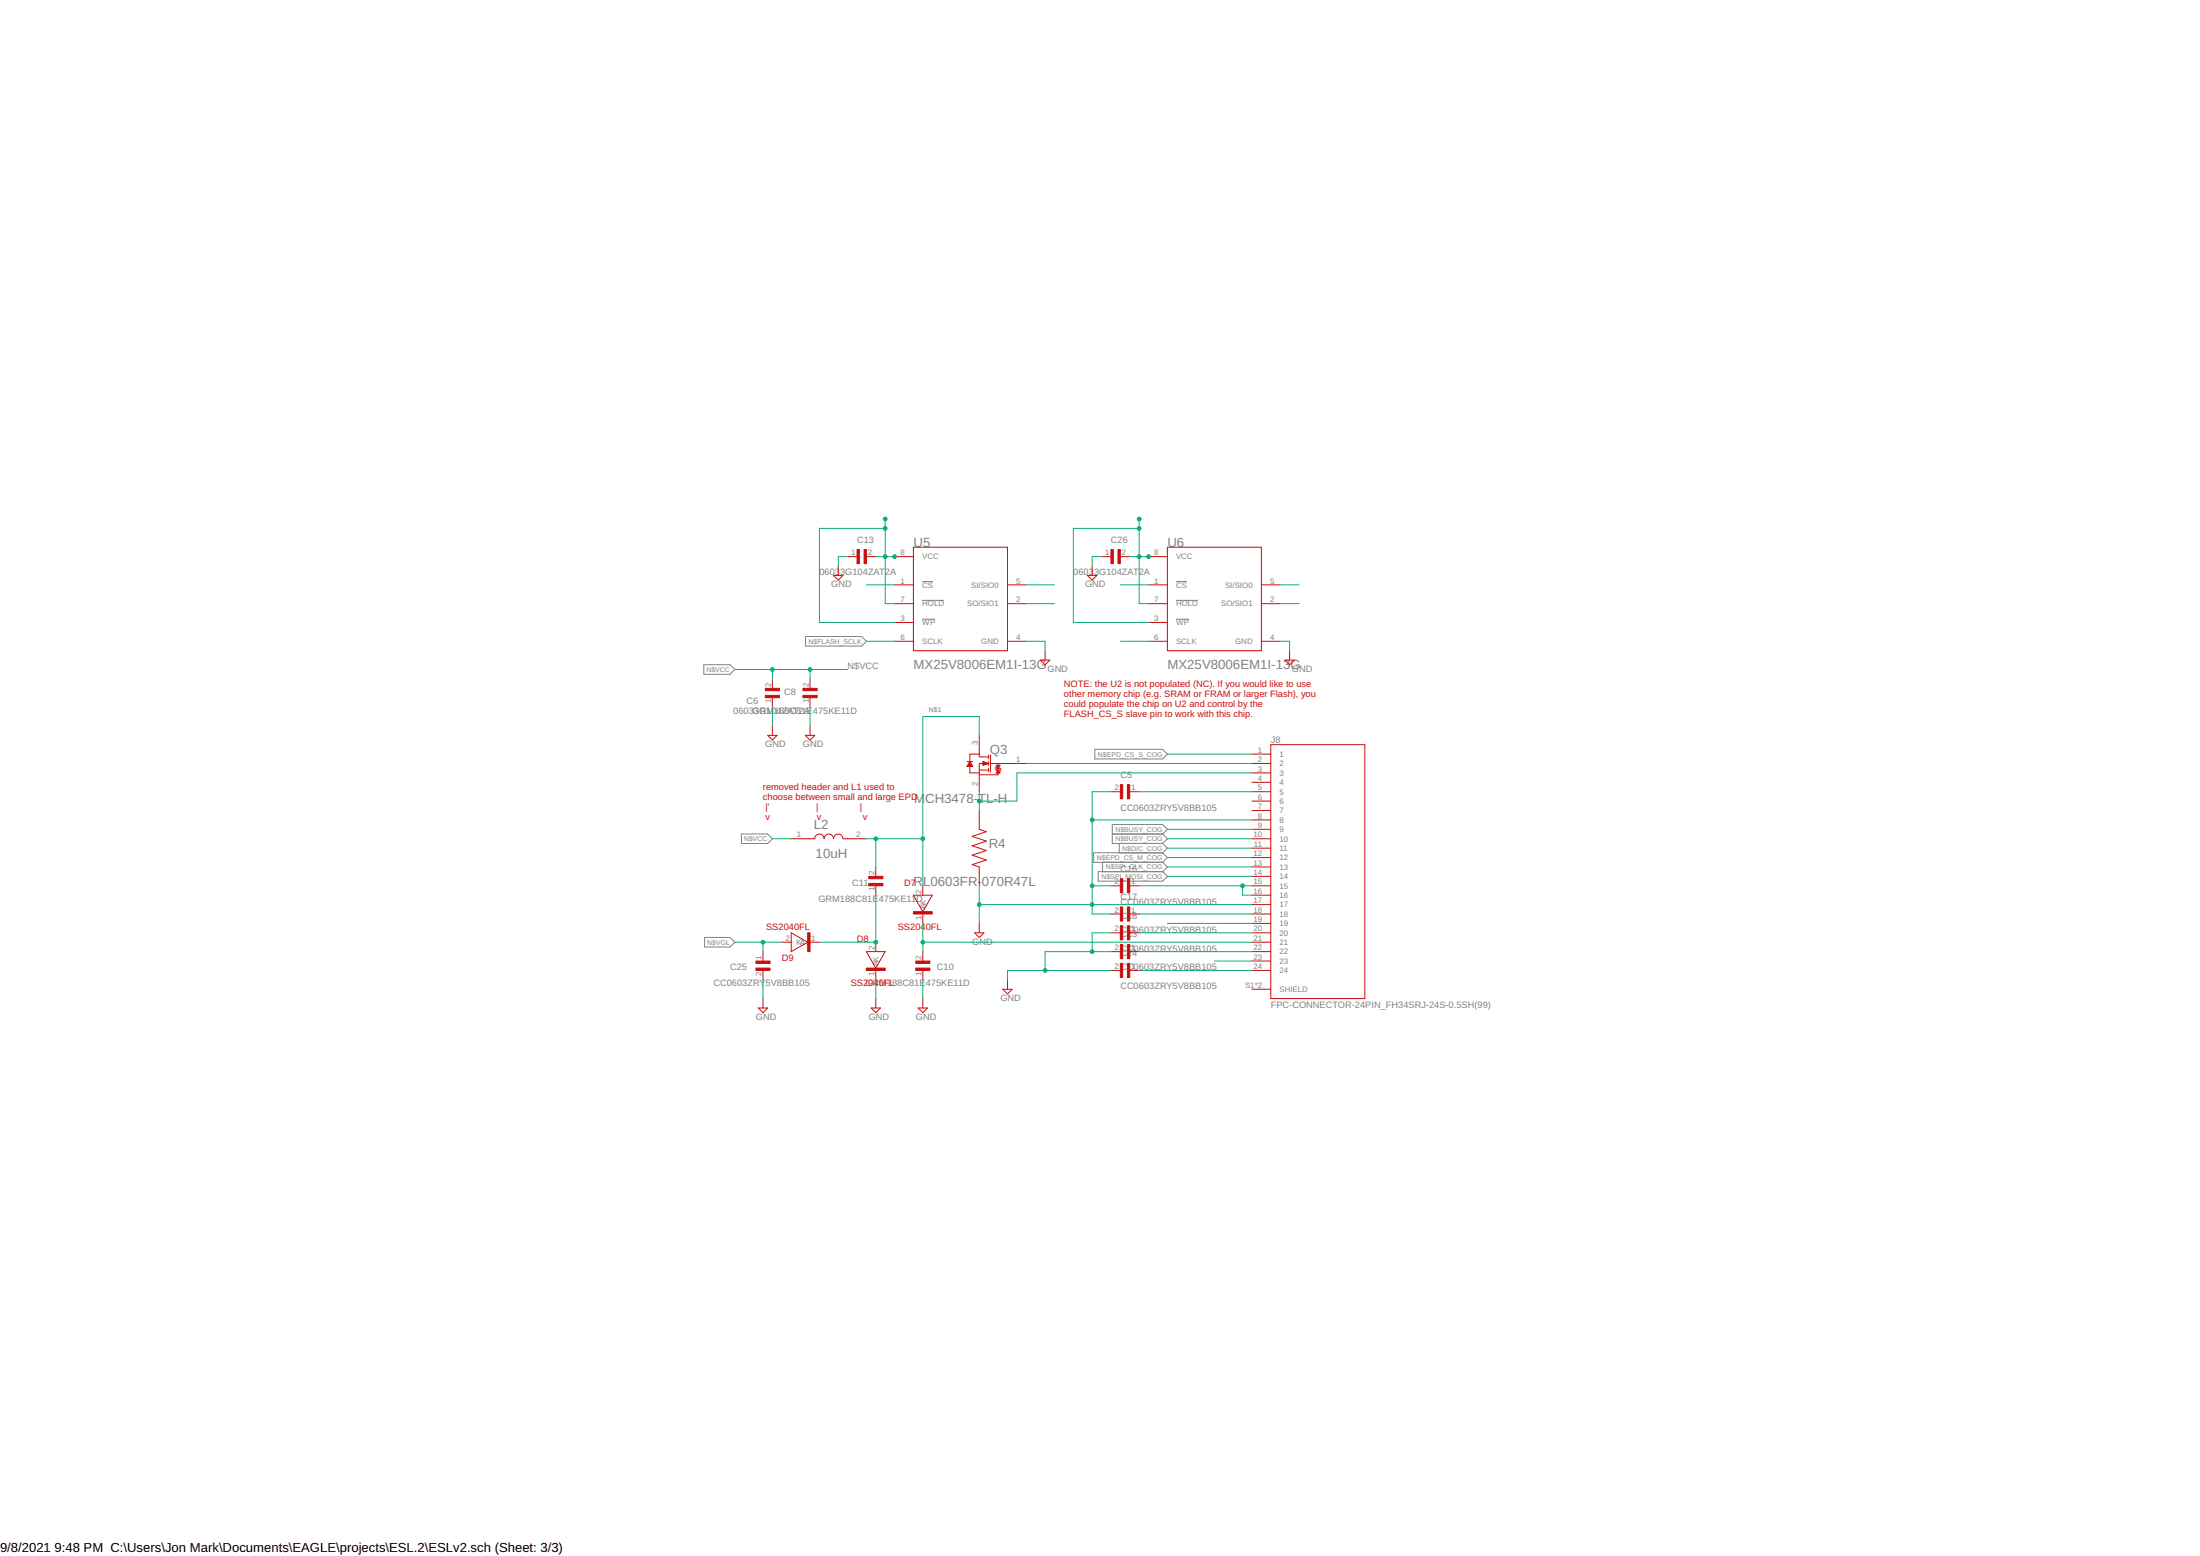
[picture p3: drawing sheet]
<svg xmlns="http://www.w3.org/2000/svg" width="594mm" height="420mm" viewBox="0 0 594 420" stroke-linecap="round" stroke-linejoin="round" font-family="sans-serif">
<g fill="none" stroke="#808080" stroke-width=".27">
<path d="M249 157h3M317.6 157h2.9M190.1 179.5h7l1.3 1.3-1.3 1.3h-7zM217.5 171.9h15.2l1.3 1.3-1.3 1.3h-15.2zM249 162.1h6M249 167.2h3.6M317.6 162.1h5.9M317.6 167.2h3.5M295.6 202.3h18.3l1.3 1.3-1.3 1.3h-18.3zM200.2 225.2h7.1l1.3 1.3-1.3 1.3h-7.1zM295.3 230.3h18.6l1.3 1.3-1.3 1.3h-18.6zM296.6 235.4h17.3l1.3 1.2-1.3 1.3h-17.3z"/>
<path d="M297.7 232.8v2.6h16.2l1.3-1.3-1.3-1.3M300.4 222.7h13.5l1.3 1.2-1.3 1.3 1.3 1.3-1.3 1.3h-13.5zM300.4 225.2h13.5M302.2 227.7h11.7l1.3 1.3-1.3 1.3h-11.7zM190.3 253.1h6.8l1.3 1.3-1.3 1.3h-6.8z"/>
</g>
<g fill="#c90d0c" stroke="#c90d0c" stroke-width=".27">
<path d="M302.5 211.9h.7v3.8h-.7z"/>
<path d="M304.4 211.9h.7v3.8h-.7z"/>
<path d="M206.7 187.8h3.8v.6h-3.8z"/>
<path d="M206.7 185.9h3.8v.6h-3.8z"/>
<path d="M246.7 246.2h5v.6h-5z"/>
<path d="M216.8 187.8h3.8v.6h-3.8z"/>
<path d="M216.8 185.9h3.8v.6h-3.8z"/>
<path d="M247.3 261.4h3.8v.6h-3.8z"/>
<path d="M247.3 259.5h3.8v.6h-3.8z"/>
<path d="M234.6 238.5h3.8v.7h-3.8z"/>
<path d="M234.6 236.6h3.8v.7h-3.8z"/>
<path d="M231.4 148.4h.7v3.8h-.7z"/>
<path d="M233.3 148.4h.7v3.8h-.7z"/>
<path d="M302.5 237.3h.7v3.8h-.7z"/>
<path d="M304.4 237.3h.7v3.8h-.7z"/>
<path d="M302.5 244.9h.7v3.8h-.7z"/>
<path d="M304.4 244.9h.7v3.8h-.7z"/>
<path d="M302.5 250h.7v3.8h-.7z"/>
<path d="M304.4 250h.7v3.8h-.7z"/>
<path d="M302.5 255.1h.7v3.8h-.7z"/>
<path d="M304.4 255.1h.7v3.8h-.7z"/>
<path d="M302.5 260.1h.7v3.8h-.7z"/>
<path d="M304.4 260.1h.7v3.8h-.7z"/>
<path d="M204.1 261.4h3.8v.6h-3.8z"/>
<path d="M204.1 259.5h3.8v.6h-3.8z"/>
<path d="M234 261.4h5v.6h-5z"/>
<path d="M218.1 251.9h.6v5.1h-.6z"/>
<path d="M300 148.4h.6v3.8h-.6z"/>
<path d="M301.9 148.4h.6v3.8h-.6z"/>
</g>
<g fill="none" stroke="#c90d0c" stroke-width=".27">
<path d="M225.1 155.4h2.5l-1.2 1.3zM226.4 152.8v2.6M228.9 150.3h2.5M234 150.3h2.5M241.6 157.9h5.1M241.6 150.3h5.1M246.7 147.8h25.4v27.9h-25.4zM277.1 157.9h-5M293.6 155.4h2.6l-1.3 1.3zM294.9 152.8v2.6M297.5 150.3h2.5M302.5 150.3h2.6"/>
<path d="M310.2 157.9h5.1M310.2 150.3h5.1M315.2 147.8h25.4v27.9h-25.4zM345.7 157.9h-5.1M241.6 163h5.1M241.6 168.1h5.1M241.6 173.2h5.1M246.7 163h.1M246.7 168.1h.1M246.7 173.2h.1M272.1 173.2h.1M272.1 163h.1"/>
<path d="M272.1 163h5M272.1 173.2h5M280.9 178.2h2.6l-1.3 1.3zM282.2 175.7v2.5M310.2 163h5M310.2 168.1h5M310.2 173.2h5M315.2 163h.1M315.2 168.1h.1M315.2 173.2h.1M345.7 163h-5.1M345.7 173.2h-5.1"/>
<path d="M347 178.2h2.5l-1.3 1.3zM348.2 175.7v2.5M207.3 198.6h2.5l-1.2 1.2zM208.6 183.3v2.6M208.6 188.4v2.5M208.6 196v2.6M217.5 198.6h2.5l-1.3 1.2zM218.7 183.3v2.6M218.7 188.4v2.5M218.7 196v2.6M264.4 198.6v5.8h2.6M261.1 205.7h1.6"/>
<path d="M261.3 206.7h1.2M261.4 206.5h1M261.6 206.2h.6M261.7 206h.4M261.8 205.8h.2M261.9 206.9v1.8h2.6M261.9 205.7l.8 1.2h-1.6zM264.4 207.9h2.6M264.4 218.9v5l1.9 .7-3.8 1.2 3.8 1.3-3.8 1.3 3.8 1.3-3.8 1.2 3.8 1.3-3.8 1.3 1.9 .6v5.1M264.5 203.6h-2.6v2.1M265.5 205.7l1.5 .5-1.5 .5zM265.5 206.5h.6"/>
<path d="M265.5 206.2h1.3M265.5 206h1M265.5 205.8h.4M267 206.2h-2.6v7.6M267 203.9v1M267 205.7v1M267 207.4v1M267.5 206.2h9.6M267.5 203.9v4.5M268.8 207.7l.2 .2h1l.3 .3M268.8 207.2l.2 .2h1l.3 .3M269 206.7h1"/>
<path d="M269 206.7h1l-.5 .7zM269.2 206.9h.7M269.2 208.5h.7M269.3 207.1h.4M269.3 208.2h.4M269.5 207.3h.1M269.5 208h.1M269.5 207.9l.5 .8h-1zM269.5 206.2v.5M269.5 207.4v.5M269.5 208.7v.5h-5.1M272.1 206.2h.1"/>
<path d="M300 213.8h2.5M305.1 213.8h2.5M338.1 213.8h5.1M338.1 203.6h5.1M338.1 206.2h5.1M338.1 208.7h5.1M338.1 211.2h5.1M338.1 216.3h5.1M338.1 218.9h5.1M343.2 201.1h25.4v68.5h-25.4zM213.7 226.5h6.3a1.27 1.27 0 0 1 1.3-1.3 1.27 1.27 0 0 1 1.2 1.3 1.27 1.27 0 0 1 1.3-1.3 1.27 1.27 0 0 1 1.3 1.3 1.27 1.27 0 0 1 1.3-1.3 1.27 1.27 0 0 1 1.2 1.3h6.4M236.5 234.1v2.5"/>
<path d="M236.5 239.2v2.5M249.2 239.2v2.5M300 239.2h2.5M305.1 239.2h2.5M338.1 221.4h5.1M338.1 223.9h5.1M338.1 226.5h5.1M338.1 229h5.1M338.1 231.6h5.1M338.1 234.1h5.1M338.1 236.6h5.1M338.1 239.2h5.1"/>
<path d="M206 257v2.5M211.1 254.4h2.6M213.7 251.9l4.4 2.5-4.4 2.6zM218.7 254.4h2.6M234 257h5l-2.5 4.4zM236.5 254.4v2.6M246.7 241.7h5l-2.5 4.5zM249.2 246.8v2.5M249.2 257v2.5M263.2 251.9h2.5l-1.3 1.3zM264.4 249.3v2.6M300 246.8h2.5"/>
<path d="M300 251.9h2.5M300 257h2.5M305.1 246.8h2.5M305.1 251.9h2.5M305.1 257h2.5M338.1 241.7h5.1M338.1 244.3h5.1M338.1 246.8h5.1M338.1 249.3h5.1M338.1 251.9h5.1M338.1 254.4h5.1M338.1 257h5.1"/>
<path d="M338.1 259.5h5.1M204.8 272.2h2.5l-1.3 1.3zM206 262v2.6M206 269.6v2.6M235.2 272.2h2.6l-1.3 1.3zM236.5 262v2.6M236.5 269.6v2.6M247.9 272.2h2.6l-1.3 1.3zM249.2 262v2.6M249.2 269.6v2.6M270.8 267.1h2.5l-1.2 1.3zM272.1 264.6v2.5"/>
<path d="M300 262h2.5M305.1 262h2.5M338.1 262h5.1M338.1 267.1h5.1"/>
</g>
<g fill="none" stroke="#0dab76" stroke-width=".27">
<path d="M228.9 150.3h-2.5v2.5M234 157.9h7.6M236.5 150.3h5.1M239 140.1v22.9h2.6M239 142.7h-17.7v25.4h20.3M277.1 157.9h7.7M297.5 150.3h-2.6v2.5M302.5 157.9h7.7M305.1 150.3h5.1M307.6 140.1v22.9h2.6M307.6 142.7h-17.8v25.4h20.4M345.7 157.9h5.1"/>
<path d="M234 173.2h7.6M277.1 163h7.7M277.1 173.2h5.1v2.5M302.5 173.2h7.7M345.7 163h5.1M345.7 173.2h2.5v2.5M198.4 180.8h30.5M208.6 180.8v2.5M208.6 190.9v5.1M218.7 180.8v2.5M218.7 190.9v5.1M264.4 198.6v-5.1h-15.2v45.7"/>
<path d="M264.4 213.8v5.1M277.1 206.2h61M300 213.8h-5.1v33h5.1M307.6 213.8h30.5M315.2 203.6h22.9M338.1 208.7h-63.5v7.6h-10.2M208.6 226.5h5.1M234 226.5h15.2M236.5 226.5v7.6M264.4 239.2v10.1M294.9 239.2h5.1M294.9 221.4h43.2"/>
<path d="M307.6 239.2h30.5M315.2 223.9h22.9M315.2 226.5h22.9M315.2 229h22.9M315.2 231.6h22.9M315.2 234.1h22.9M315.2 236.6h22.9M335.5 239.2v2.5h2.6M198.4 254.4h12.7M206 254.4v2.6M236.5 241.7v12.7h-15.2M249.2 254.4h88.9"/>
<path d="M249.2 249.3v7.7M264.4 244.3h73.7M300 251.9h-5.1v5.1M300 257h-17.8v5M307.6 246.8h30.5M307.6 251.9h30.5M307.6 257h30.5M315.2 249.3h22.9M327.9 259.5h10.2M206 264.6v5M236.5 264.6v5M249.2 264.6v5"/>
<path d="M300 262h-27.9v2.6M307.6 262h30.5"/>
</g>
<g fill="#0dab76" stroke="#0dab76" stroke-width=".27">
<circle cx="264.4" cy="216.3" r=".51"/>
<circle cx="335.5" cy="239.2" r=".51"/>
<circle cx="241.6" cy="150.3" r=".51"/>
<circle cx="239" cy="150.3" r=".51"/>
<circle cx="239" cy="142.7" r=".51"/>
<circle cx="239" cy="140.1" r=".51"/>
<circle cx="249.2" cy="254.4" r=".51"/>
<circle cx="294.9" cy="257" r=".51"/>
<circle cx="282.2" cy="262" r=".51"/>
<circle cx="264.4" cy="244.3" r=".51"/>
<circle cx="294.9" cy="221.4" r=".51"/>
<circle cx="294.9" cy="239.2" r=".51"/>
<circle cx="294.9" cy="244.3" r=".51"/>
<circle cx="249.2" cy="226.5" r=".51"/>
<circle cx="236.5" cy="226.5" r=".51"/>
<circle cx="236.5" cy="254.4" r=".51"/>
<circle cx="218.7" cy="180.8" r=".51"/>
<circle cx="208.6" cy="180.8" r=".51"/>
<circle cx="206" cy="254.4" r=".51"/>
<circle cx="310.2" cy="150.3" r=".51"/>
<circle cx="307.6" cy="150.3" r=".51"/>
<circle cx="307.6" cy="142.7" r=".51"/>
<circle cx="307.6" cy="140.1" r=".51"/>
</g>
<g font-size="3.6" fill="#808080">
<text x="246.7" y="147.8">U5</text>
<text x="315.2" y="147.8">U6</text>
<text x="246.7" y="180.8">MX25V8006EM1I-13G</text>
<text x="315.2" y="180.8">MX25V8006EM1I-13G</text>
<text x="267.3" y="203.6">Q3</text>
<text x="246.8" y="216.8">M</text>
<text x="249.8" y="216.8">CH3478-TL-H</text>
<text x="219.7" y="223.9">L2</text>
<text x="220.3" y="231.6">10uH</text>
<text x="267" y="229">R4</text>
<text x="246.7" y="239.2">R</text>
<text x="249.3" y="239.2">L0603FR-</text>
<text x="265.2" y="239.2">070R47L</text>
</g>
<g font-size="3.5">
<text x="0" y="419.2">9/8/2021</text>
<text x="14.7" y="419.2">9:48 PM C:\Users\Jon Mark\Documents\EAGLE\projects\ESL.2\ESLv2.sch (Sheet: 3/3)</text>
</g>
<g font-size="2.5" fill="#808080">
<text x="231.4" y="146.5">C13</text>
<text x="300" y="146.5">C26</text>
<text x="221.3" y="155.4">06033G104ZAT2A</text>
<text x="289.8" y="155.4">06033G104ZAT2A</text>
<text x="224.4" y="158.6">GND</text>
<text x="293" y="158.6">GND</text>
<text x="228.9" y="180.8">N$VCC</text>
<text x="282.9" y="181.4">GND</text>
<text x="348.9" y="181.4">GND</text>
<text x="201.6" y="190.2">C6</text>
<text x="211.7" y="187.6">C8</text>
<text x="198" y="192.7">0603GRM</text>
<text x="203.6" y="192.7">3G10148Z8ACT821AE</text>
<text x="219.5" y="192.7">475KE11D</text>
<text x="206.7" y="201.7">GND</text>
<text x="216.8" y="201.7">GND</text>
<text x="343.2" y="200.6">J8</text>
<text x="302.5" y="210">C5</text>
<text x="302.5" y="218.9">CC0603ZRY5V8BB105</text>
<text x="230.2" y="239.2">C11</text>
<text x="302.5" y="235.4">C16</text>
<text x="221" y="243.5">GRM188C81E475KE11D</text>
<text x="302.5" y="244.3">CC0603ZRY5V8BB105</text>
<text x="302.5" y="243">C17</text>
<text x="302.5" y="251.9">CC0603ZRY5V8BB105</text>
<text x="302.5" y="248.1">C1</text>
<text x="305.7" y="248.1">8</text>
<text x="262.5" y="255.1">GND</text>
<text x="302.5" y="257">CC0603ZRY5V8BB105</text>
<text x="302.5" y="253.1">C2</text>
<text x="305.7" y="253.1">3</text>
<text x="197.1" y="262">C25</text>
<text x="253" y="262">C10</text>
<text x="302.5" y="262">CC0603ZRY5V8BB105</text>
<text x="302.5" y="258.2">C2</text>
<text x="305.7" y="258.2">4</text>
<text x="192.6" y="266.4">CC0603ZRY</text>
<text x="206.7" y="266.4">5V8BB105</text>
<text x="302.5" y="267.1">CC0603ZRY5V8BB105</text>
<text x="204.1" y="275.4">GND</text>
<text x="234.6" y="275.4">GND</text>
<text x="247.3" y="275.4">GND</text>
<text x="270.2" y="270.3">GND</text>
<text x="343.2" y="272.2">FPC-CONNECTOR-24PIN_FH34SRJ-24S-0.5SH(99)</text>
</g>
<g font-size="2.5" fill="#c90d0c">
<text x="287.3" y="185.5">NOTE: the U2 is not populated (NC). If you would like to use</text>
<text x="287.3" y="188.1">other memory chip (e.g. SRAM or FRAM or larger Flash), you</text>
<text x="287.3" y="190.8">could populate the chip on U2 and control by the</text>
<text x="287.3" y="193.5">FLASH_CS_S slave pin to work with this chip.</text>
<text x="206" y="213.4">removed header and L1 used to</text>
<text x="206" y="216.1">choose between small and large EPD</text>
<text x="206.7" y="218.7">|'</text>
<text x="206.7" y="221.4">v</text>
<text x="220.4" y="218.7">|</text>
<text x="220.6" y="221.4">v</text>
<text x="232.2" y="218.7">|</text>
<text x="233" y="221.4">v</text>
<text x="244.1" y="239.2">D7</text>
<text x="206.9" y="251.1">SS2040FL</text>
<text x="242.4" y="251.1">SS2040FL</text>
<text x="231.4" y="254.4">D8</text>
<text x="211.1" y="259.5">D9</text>
<text x="229.7" y="266.4">SS2GRM188C81E475KE11D</text>
<text x="234.5" y="266.4">040FL</text>
</g>
<g font-size="2.1" fill="#808080">
<text x="229.9" y="150">1</text>
<text x="234.3" y="150">2</text>
<text x="243.1" y="150">8</text>
<text x="298.5" y="150">1</text>
<text x="302.9" y="150">2</text>
<text x="311.7" y="150">8</text>
<text x="249" y="151.1">VCC</text>
<text x="317.6" y="151.1">VCC</text>
<text x="243.1" y="157.6">1</text>
<text x="249" y="158.7">CS</text>
<text x="262.2" y="158.7">SI/SIO0</text>
<text x="274.4" y="157.6">5</text>
<text x="311.7" y="157.6">1</text>
<text x="317.6" y="158.7">CS</text>
<text x="330.8" y="158.7">SI/SIO0</text>
<text x="343" y="157.6">5</text>
<text x="243.1" y="162.6">7</text>
<text x="243.1" y="167.7">3</text>
<text x="249" y="163.8">HOLD</text>
<text x="261.2" y="163.8">SO/SIO1</text>
<text x="274.4" y="162.6">2</text>
<text x="311.7" y="162.6">7</text>
<text x="311.7" y="167.7">3</text>
<text x="317.6" y="163.8">HOLD</text>
<text x="329.7" y="163.8">SO/SIO1</text>
<text x="343" y="162.6">2</text>
<text x="243.1" y="172.8">6</text>
<text x="249" y="168.8">WP</text>
<text x="249" y="173.9">SCLK</text>
<text x="265" y="173.9">GND</text>
<text x="274.4" y="172.8">4</text>
<text x="311.7" y="172.8">6</text>
<text x="317.6" y="168.8">WP</text>
<text x="317.6" y="173.9">SCLK</text>
<text x="333.5" y="173.9">GND</text>
<text x="343" y="172.8">4</text>
<text x="208.2" y="185.5" transform="rotate(-90 208.2 185.5)">2</text>
<text x="218.4" y="185.5" transform="rotate(-90 218.4 185.5)">2</text>
<text x="208.2" y="189.9" transform="rotate(-90 208.2 189.9)">1</text>
<text x="218.4" y="189.9" transform="rotate(-90 218.4 189.9)">1</text>
<text x="264.1" y="201.3" transform="rotate(-90 264.1 201.3)">3</text>
<text x="339.6" y="203.3">1</text>
<text x="274.4" y="205.8">1</text>
<text x="339.6" y="205.8">2</text>
<text x="339.6" y="208.4">3</text>
<text x="345.5" y="204.4">1</text>
<text x="345.5" y="206.9">2</text>
<text x="345.5" y="209.5">3</text>
<text x="264.1" y="212.2" transform="rotate(-90 264.1 212.2)">2</text>
<text x="301" y="213.4">2</text>
<text x="305.4" y="213.4">1</text>
<text x="339.6" y="210.9">4</text>
<text x="339.6" y="213.4">5</text>
<text x="339.6" y="216">6</text>
<text x="345.5" y="212">4</text>
<text x="345.5" y="214.6">5</text>
<text x="339.6" y="218.5">7</text>
<text x="339.6" y="221.1">8</text>
<text x="345.5" y="217.1">6</text>
<text x="345.5" y="219.6">7</text>
<text x="215.2" y="226.1">1</text>
<text x="231.2" y="226.1">2</text>
<text x="338.5" y="226.1">10</text>
<text x="339.6" y="223.6">9</text>
<text x="345.5" y="222.2">8</text>
<text x="345.5" y="224.7">9</text>
<text x="345.5" y="227.2">10</text>
<text x="338.5" y="231.2">12</text>
<text x="338.5" y="233.7">13</text>
<text x="338.6" y="228.7">11</text>
<text x="345.5" y="229.8">11</text>
<text x="345.5" y="232.3">12</text>
<text x="236.1" y="236.3" transform="rotate(-90 236.1 236.3)">2</text>
<text x="301" y="238.8">2</text>
<text x="305.4" y="238.8">1</text>
<text x="338.5" y="236.3">14</text>
<text x="338.5" y="238.8">15</text>
<text x="345.5" y="234.9">13</text>
<text x="345.5" y="237.4">14</text>
<text x="345.5" y="239.9">15</text>
<text x="236.1" y="240.7" transform="rotate(-90 236.1 240.7)">1</text>
<text x="248.8" y="241.4" transform="rotate(-90 248.8 241.4)">2</text>
<text x="250" y="245.5" transform="rotate(-90 250 245.5)">AK</text>
<text x="338.5" y="241.4">16</text>
<text x="338.5" y="243.9">17</text>
<text x="345.5" y="242.5">16</text>
<text x="345.5" y="245">17</text>
<text x="248.8" y="248.3" transform="rotate(-90 248.8 248.3)">1</text>
<text x="301" y="246.4">2</text>
<text x="301" y="251.5">2</text>
<text x="305.4" y="246.4">1</text>
<text x="305.4" y="251.5">1</text>
<text x="338.5" y="246.4">18</text>
<text x="338.5" y="249">19</text>
<text x="338.5" y="251.5">20</text>
<text x="345.5" y="247.6">18</text>
<text x="345.5" y="250.1">19</text>
<text x="212.1" y="254.1">2</text>
<text x="215" y="255.2">KA</text>
<text x="219.1" y="254.1">1</text>
<text x="236.1" y="256.6" transform="rotate(-90 236.1 256.6)">2</text>
<text x="301" y="256.6">2</text>
<text x="305.4" y="256.6">1</text>
<text x="338.5" y="254.1">21</text>
<text x="338.5" y="256.6">22</text>
<text x="345.5" y="252.6">20</text>
<text x="345.5" y="255.2">21</text>
<text x="345.5" y="257.7">22</text>
<text x="205.7" y="263.6" transform="rotate(-90 205.7 263.6)">2</text>
<text x="205.7" y="259.1" transform="rotate(-90 205.7 259.1)">1</text>
<text x="236.1" y="263.6" transform="rotate(-90 236.1 263.6)">1</text>
<text x="237.3" y="260.7" transform="rotate(-90 237.3 260.7)">AK</text>
<text x="248.8" y="263.6" transform="rotate(-90 248.8 263.6)">1</text>
<text x="248.8" y="259.1" transform="rotate(-90 248.8 259.1)">2</text>
<text x="301" y="261.7">2</text>
<text x="305.4" y="261.7">1</text>
<text x="338.5" y="259.1">23</text>
<text x="338.5" y="261.7">24</text>
<text x="345.5" y="260.3">23</text>
<text x="345.5" y="262.8">24</text>
<text x="336.2" y="266.8">S1*2</text>
<text x="345.5" y="267.9">SHIELD</text>
</g>
<g font-size="1.9" fill="#808080">
<text x="218.3" y="173.8">N$FLASH_SCLK</text>
<text x="190.8" y="181.4">N$VCC</text>
<text x="250.9" y="192.2">N$1</text>
<text x="296.5" y="204.3">N$EPD_CS_S_COG</text>
<text x="200.9" y="227.1">N$VCC</text>
<text x="301.2" y="224.6">N$BUSY_COG</text>
<text x="301.2" y="227.1">N$BUSY_COG</text>
<text x="296.2" y="232.2">N$EPD_CS_M_COG</text>
<text x="303.1" y="229.7">N$D/C_COG</text>
<text x="297.5" y="237.3">N$SPI</text>
<text x="298.6" y="234.8">N$SPI_CLK_COG</text>
<text x="302.9" y="237.3">_M</text>
<text x="305.5" y="237.3">OSI_COG</text>
<text x="191" y="255.1">N$VGL</text>
</g>
</svg>
